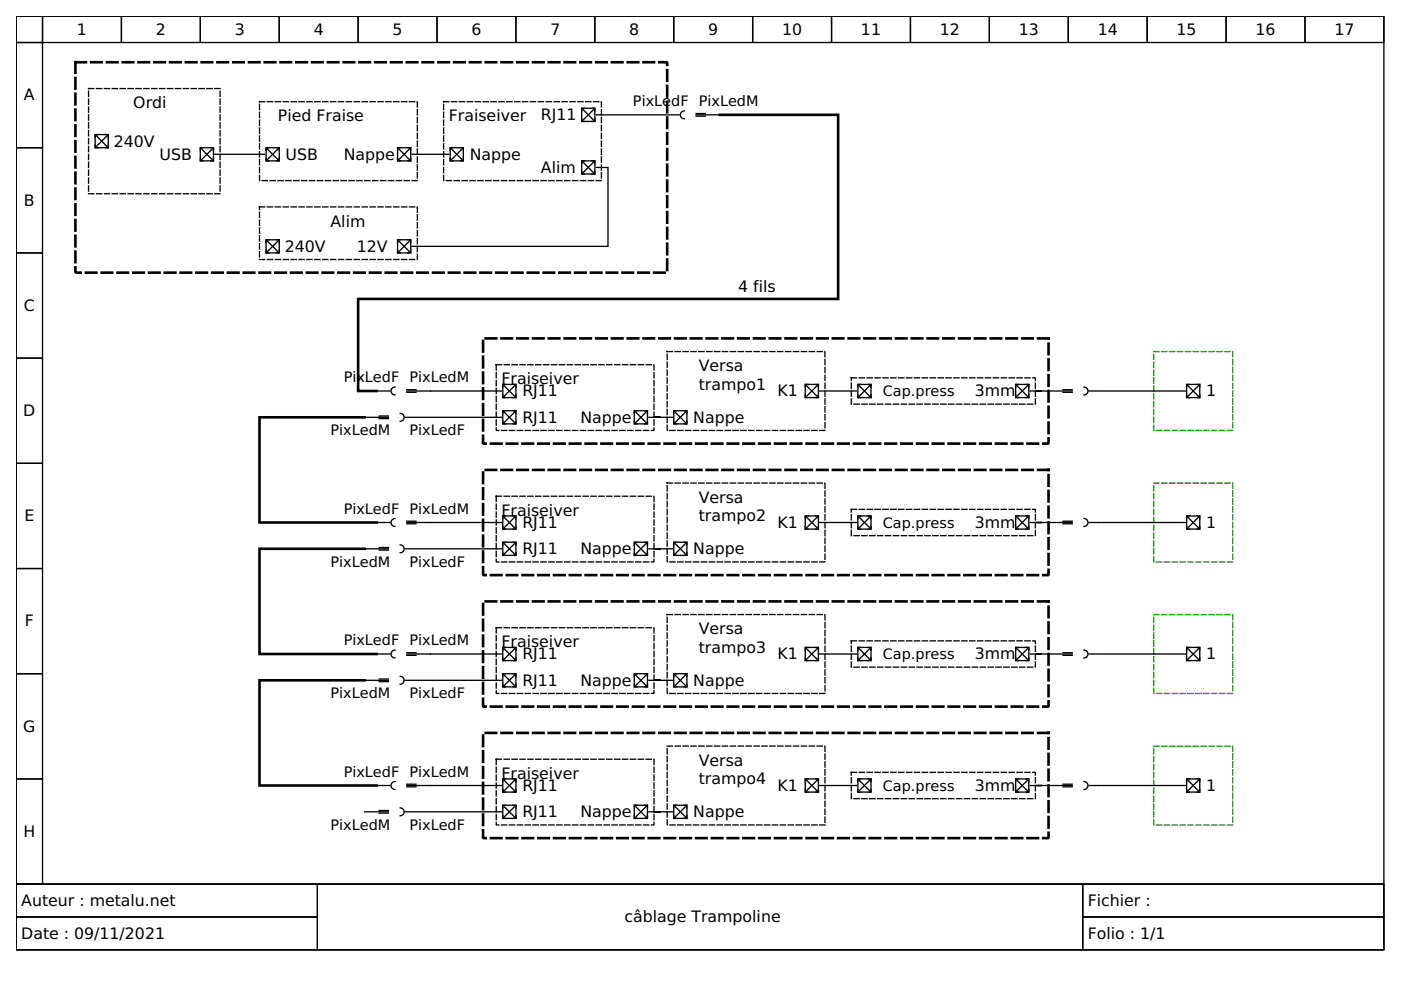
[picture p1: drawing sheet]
<svg xmlns="http://www.w3.org/2000/svg" width="297mm" height="210mm" viewBox="0 0 297 210" stroke-linecap="round" stroke-linejoin="round" font-family="sans-serif">
<g fill="none" stroke="#000" stroke-width=".28">
<path d="M3.4 3.4h290v184.1h-290zM3.4 3.4h5.6v5.6h-5.6zM3.4 9h5.6v22.3h-5.6zM9 3.4h16.7v5.6h-16.7zM25.7 3.4h16.8v5.6h-16.8zM42.5 3.4h16.7v5.6h-16.7zM59.2 3.4h16.7v5.6h-16.7zM75.9 3.4h16.8v5.6h-16.8zM92.7 3.4h16.7v5.6h-16.7zM109.4 3.4h16.7v5.6h-16.7zM126.1 3.4h16.7v5.6h-16.7zM142.8 3.4h16.8v5.6h-16.8z"/>
<path d="M159.6 3.4h16.7v5.6h-16.7zM176.3 3.4h16.7v5.6h-16.7zM193 3.4h16.8v5.6h-16.8zM209.8 3.4h16.7v5.6h-16.7zM226.5 3.4h16.7v5.6h-16.7zM243.2 3.4h16.8v5.6h-16.8zM260 3.4h16.7v5.6h-16.7zM276.7 3.4h16.7v5.6h-16.7zM3.4 31.3h5.6v22.3h-5.6zM20.2 28.5h2.8v2.8h-2.8zM20.2 30.7v.6h.6M20.3 28.6l2.6 2.6"/>
<path d="M20.8 28.5h-.6v.6M22.4 28.5h.6v.6M22.9 28.6l-2.6 2.6M23 30.7v.6h-.6M42.5 31.3h2.8v2.8h-2.8zM42.5 33.5v.6h.6M42.6 31.4l2.6 2.6M43.1 31.3h-.6v.6M44.7 31.3h.6v.6M45.2 31.4l-2.6 2.6M45.3 33.5v.6h-.6M45.5 32.7h10.6"/>
<path d="M56.4 31.3h2.8v2.8h-2.8zM56.4 33.5v.6h.6M56.5 31.4l2.6 2.6M57 31.3h-.6v.6M58.6 31.3h.6v.6M59.1 31.4l-2.6 2.6M59.2 33.5v.6h-.6M84.3 31.3h2.8v2.8h-2.8zM84.3 33.5v.6h.6M84.4 31.4l2.6 2.6M84.9 31.3h-.6v.6M86.5 31.3h.6v.6"/>
<path d="M87 31.4l-2.6 2.6M87.1 33.5v.6h-.6M87.4 32.7h7.8M95.4 31.3h2.8v2.8h-2.8zM95.4 33.5v.6h.6M95.5 31.4l2.6 2.6M96 31.3h-.6v.6M97.6 31.3h.6v.6M98.1 31.4l-2.6 2.6M98.2 33.5v.6h-.6M123.3 34.1h2.8v2.8h-2.8zM123.3 23h2.8v2.7h-2.8z"/>
<path d="M123.3 36.3v.6h.6M123.3 25.2v.5h.6M123.4 34.2l2.6 2.6M123.4 23.1l2.6 2.5M123.9 34.1h-.6v.6M123.9 23h-.6v.5M125.5 34.1h.6v.6M125.5 23h.6v.5M126 34.2l-2.6 2.6M126 23.1l-2.6 2.5M126.1 36.3v.6h-.6M126.1 25.2v.5h-.6"/>
<path d="M126.4 35.5h2.5v16.7h-41.5M126.4 24.4h14.8M141.5 24.4h2.5M144.2 24.4a.84 .84 0 0 0 .9 .8M145.1 23.5a.84 .84 0 0 0-.9 .7M147.6 24.6h1.9M147.6 24.1h1.9M147.6 24.4h5M3.4 53.6h5.6v22.3h-5.6zM56.4 50.8h2.8v2.8h-2.8zM56.4 53v.6h.6M56.5 50.9l2.6 2.6"/>
<path d="M57 50.8h-.6v.6M58.6 50.8h.6v.6M59.1 50.9l-2.6 2.6M59.2 53v.6h-.6M84.3 50.8h2.8v2.8h-2.8zM84.3 53v.6h.6M84.4 50.9l2.6 2.6M84.9 50.8h-.6v.6M86.5 50.8h.6v.6M87 50.9l-2.6 2.6M87.1 53v.6h-.6M3.4 75.9h5.6v22.3h-5.6z"/>
<path d="M3.4 98.2h5.6v22.3h-5.6zM77.3 88.5h5M80.1 82.9h2.5M80.4 88.2h1.9M80.4 88.8h1.9M82.9 83a.84 .84 0 0 0 .8 .7M83.8 82.1h-.1a.84 .84 0 0 0-.8 .7M84.9 87.6a.84 .84 0 0 1 .8 .8M85.7 88.6a.84 .84 0 0 1-.9 .7M86 88.5h2.5M86.2 82.6h2M86.2 83.2h2"/>
<path d="M88.8 88.5h17.5M106.3 82.9h-20.1M106.6 81.5h2.8v2.8h-2.8zM106.6 87.1h2.8v2.8h-2.8zM106.6 83.7v.6h.6M106.6 89.3v.6h.6M106.7 81.6l2.6 2.6M106.7 87.2l2.6 2.6M107.2 81.5h-.6v.6M107.2 87.1h-.6v.6M108.8 81.5h.6v.6M108.8 87.1h.6v.6"/>
<path d="M109.3 81.6l-2.6 2.6M109.3 87.2l-2.6 2.6M109.4 83.7v.6h-.6M109.4 89.3v.6h-.6M134.5 87.1h2.8v2.8h-2.8zM134.5 89.3v.6h.6M134.6 87.2l2.6 2.6M135.1 87.1h-.6v.6M136.7 87.1h.6v.6M137.2 87.2l-2.6 2.6M137.3 89.3v.6h-.6M137.6 88.5h5"/>
<path d="M142.8 87.1h2.8v2.8h-2.8zM142.8 89.3v.6h.6M142.9 87.2l2.6 2.6M143.4 87.1h-.6v.6M145 87.1h.6v.6M145.5 87.2l-2.6 2.6M145.6 89.3v.6h-.6M170.7 81.5h2.8v2.8h-2.8zM170.7 83.7v.6h.6M170.8 81.6l2.6 2.6M171.3 81.5h-.6v.6M172.9 81.5h.6v.6"/>
<path d="M173.4 81.6l-2.6 2.6M173.5 83.7v.6h-.6M173.8 82.9h7.8M181.9 81.5h2.8v2.8h-2.8zM181.9 83.7v.6h.6M182 81.6l2.6 2.6M182.5 81.5h-.6v.6M184.1 81.5h.6v.6M184.6 81.6l-2.6 2.6M184.7 83.7v.6h-.6M215.3 81.5h2.8v2.8h-2.8zM215.3 83.7v.6h.6"/>
<path d="M215.4 81.6l2.6 2.6M215.9 81.5h-.6v.6M217.5 81.5h.6v.6M218 81.6l-2.6 2.6M218.1 83.7v.6h-.6M218.4 82.9h8.9M225.4 82.6h1.9M225.4 83.2h1.9M229.8 82.1a.84 .84 0 0 1 .9 .7M230.7 83a.84 .84 0 0 1-.9 .7M231 82.9h2.5M233.7 82.9h17.6"/>
<path d="M251.6 81.5h2.8v2.8h-2.8zM251.6 83.7v.6h.6M251.7 81.6l2.6 2.6M252.2 81.5h-.6v.6M253.8 81.5h.6v.6M254.3 81.6l-2.6 2.6M254.4 83.7v.6h-.6M77.3 116.4h5M80.1 110.8h2.5M80.4 116.1h1.9M80.4 116.6h1.9M82.9 110.9a.84 .84 0 0 0 .8 .7"/>
<path d="M83.8 109.9h-.1a.84 .84 0 0 0-.8 .8M84.9 115.5a.84 .84 0 0 1 .8 .8M85.7 116.5a.84 .84 0 0 1-.9 .7M86 116.4h2.5M86.2 110.8h20.1M86.2 110.5h2M86.2 111.1h2M88.8 116.4h17.5M106.6 109.4h2.8v2.8h-2.8zM106.6 115h2.8v2.8h-2.8zM106.6 111.6v.6h.6M106.6 117.2v.6h.6"/>
<path d="M106.7 109.5l2.6 2.6M106.7 115.1l2.6 2.6M107.2 109.4h-.6v.6M107.2 115h-.6v.6M108.8 109.4h.6v.6M108.8 115h.6v.6M109.3 115.1l-2.6 2.6M109.3 109.5l-2.6 2.6M109.4 111.6v.6h-.6M109.4 117.2v.6h-.6M134.5 115h2.8v2.8h-2.8zM134.5 117.2v.6h.6"/>
<path d="M134.6 115.1l2.6 2.6M135.1 115h-.6v.6M136.7 115h.6v.6M137.2 115.1l-2.6 2.6M137.3 117.2v.6h-.6M137.6 116.4h5M142.8 115h2.8v2.8h-2.8zM142.8 117.2v.6h.6M142.9 115.1l2.6 2.6M143.4 115h-.6v.6M145 115h.6v.6M145.5 115.1l-2.6 2.6"/>
<path d="M145.6 117.2v.6h-.6M170.7 109.4h2.8v2.8h-2.8zM170.7 111.6v.6h.6M170.8 109.5l2.6 2.6M171.3 109.4h-.6v.6M172.9 109.4h.6v.6M173.4 109.5l-2.6 2.6M173.5 111.6v.6h-.6M173.8 110.8h7.8M181.9 109.4h2.8v2.8h-2.8zM181.9 111.6v.6h.6M182 109.5l2.6 2.6"/>
<path d="M182.5 109.4h-.6v.6M184.1 109.4h.6v.6M184.6 109.5l-2.6 2.6M184.7 111.6v.6h-.6M215.3 109.4h2.8v2.8h-2.8zM215.3 111.6v.6h.6M215.4 109.5l2.6 2.6M215.9 109.4h-.6v.6M217.5 109.4h.6v.6M218 109.5l-2.6 2.6M218.1 111.6v.6h-.6M225.4 110.5h1.9"/>
<path d="M225.4 111.1h1.9M227.3 110.8h-8.9M229.8 109.9a.84 .84 0 0 1 .9 .8M230.7 110.9a.84 .84 0 0 1-.9 .7M231 110.8h2.5M233.7 110.8h17.6M251.6 109.4h2.8v2.8h-2.8zM251.6 111.6v.6h.6M251.7 109.5l2.6 2.6M252.2 109.4h-.6v.6M253.8 109.4h.6v.6M254.3 109.5l-2.6 2.6"/>
<path d="M254.4 111.6v.6h-.6M3.4 120.5h5.6v22.3h-5.6zM80.1 138.7h2.5M82.9 138.8a.84 .84 0 0 0 .8 .7M83.8 137.8h-.1a.84 .84 0 0 0-.8 .8M86.2 138.7h20.1M86.2 138.4h2M86.2 138.9h2M106.6 137.3h2.8v2.8h-2.8zM106.6 139.5v.6h.6M106.7 137.4l2.6 2.6M107.2 137.3h-.6v.6"/>
<path d="M108.8 137.3h.6v.6M109.3 137.4l-2.6 2.6M109.4 139.5v.6h-.6M170.7 137.3h2.8v2.8h-2.8zM170.7 139.5v.6h.6M170.8 137.4l2.6 2.6M171.3 137.3h-.6v.6M172.9 137.3h.6v.6M173.4 137.4l-2.6 2.6M173.5 139.5v.6h-.6M173.8 138.7h7.8M181.9 137.3h2.8v2.8h-2.8z"/>
<path d="M181.9 139.5v.6h.6M182 137.4l2.6 2.6M182.5 137.3h-.6v.6M184.1 137.3h.6v.6M184.6 137.4l-2.6 2.6M184.7 139.5v.6h-.6M215.3 137.3h2.8v2.8h-2.8zM215.3 139.5v.6h.6M215.4 137.4l2.6 2.6M215.9 137.3h-.6v.6M217.5 137.3h.6v.6M218 137.4l-2.6 2.6"/>
<path d="M218.1 139.5v.6h-.6M218.4 138.7h8.9M225.4 138.4h1.9M225.4 138.9h1.9M229.8 137.8a.84 .84 0 0 1 .9 .8M230.7 138.8a.84 .84 0 0 1-.9 .7M231 138.7h2.5M233.7 138.7h17.6M251.6 137.3h2.8v2.8h-2.8zM251.6 139.5v.6h.6M251.7 137.4l2.6 2.6M252.2 137.3h-.6v.6"/>
<path d="M253.8 137.3h.6v.6M254.3 137.4l-2.6 2.6M254.4 139.5v.6h-.6M3.4 142.8h5.6v22.4h-5.6zM77.3 144.2h5M80.4 144h1.9M80.4 144.5h1.9M84.9 143.4a.84 .84 0 0 1 .8 .8M85.7 144.3a.84 .84 0 0 1-.9 .8M86 144.2h2.5M88.8 144.2h17.5M106.6 142.8h2.8v2.8h-2.8z"/>
<path d="M106.6 145v.6h.6M106.7 142.9l2.6 2.6M107.2 142.8h-.6v.6M108.8 142.8h.6v.6M109.3 142.9l-2.6 2.6M109.4 145v.6h-.6M134.5 142.8h2.8v2.8h-2.8zM134.5 145v.6h.6M134.6 142.9l2.6 2.6M135.1 142.8h-.6v.6M136.7 142.8h.6v.6M137.2 142.9l-2.6 2.6"/>
<path d="M137.3 145v.6h-.6M137.6 144.2h5M142.8 142.8h2.8v2.8h-2.8zM142.8 145v.6h.6M142.9 142.9l2.6 2.6M143.4 142.8h-.6v.6M145 142.8h.6v.6M145.5 142.9l-2.6 2.6M145.6 145v.6h-.6M3.4 165.2h5.6v22.3h-5.6zM77.3 172.1h5M80.1 166.5h2.5"/>
<path d="M80.4 171.8h1.9M80.4 172.4h1.9M82.9 166.6a.84 .84 0 0 0 .8 .8M83.8 165.7h-.1a.84 .84 0 0 0-.8 .7M84.9 171.3a.84 .84 0 0 1 .8 .7M85.7 172.2a.84 .84 0 0 1-.9 .8M86 172.1h2.5M86.2 166.5h20.1M86.2 166.3h2M86.2 166.8h2M88.8 172.1h17.5M106.6 165.2h2.8v2.7h-2.8z"/>
<path d="M106.6 170.7h2.8v2.8h-2.8zM106.6 167.3v.6h.6M106.6 172.9v.6h.6M106.7 165.3l2.6 2.5M106.7 170.8l2.6 2.6M107.2 165.2h-.6v.5M107.2 170.7h-.6v.6M108.8 165.2h.6v.5M108.8 170.7h.6v.6M109.3 170.8l-2.6 2.6M109.3 165.3l-2.6 2.5M109.4 167.3v.6h-.6"/>
<path d="M109.4 172.9v.6h-.6M134.5 170.7h2.8v2.8h-2.8zM134.5 172.9v.6h.6M134.6 170.8l2.6 2.6M135.1 170.7h-.6v.6M136.7 170.7h.6v.6M137.2 170.8l-2.6 2.6M137.3 172.9v.6h-.6M137.6 172.1h5M142.8 170.7h2.8v2.8h-2.8zM142.8 172.9v.6h.6M142.9 170.8l2.6 2.6"/>
<path d="M143.4 170.7h-.6v.6M145 170.7h.6v.6M145.5 170.8l-2.6 2.6M145.6 172.9v.6h-.6M170.7 165.2h2.8v2.7h-2.8zM170.7 167.3v.6h.6M170.8 165.3l2.6 2.5M171.3 165.2h-.6v.5M172.9 165.2h.6v.5M173.4 165.3l-2.6 2.5M173.5 167.3v.6h-.6M173.8 166.5h7.8"/>
<path d="M181.9 165.2h2.8v2.7h-2.8zM181.9 167.3v.6h.6M182 165.3l2.6 2.5M182.5 165.2h-.6v.5M184.1 165.2h.6v.5M184.6 165.3l-2.6 2.5M184.7 167.3v.6h-.6M215.3 165.2h2.8v2.7h-2.8zM215.3 167.3v.6h.6M215.4 165.3l2.6 2.5M215.9 165.2h-.6v.5M217.5 165.2h.6v.5"/>
<path d="M218 165.3l-2.6 2.5M218.1 167.3v.6h-.6M225.4 166.3h1.9M225.4 166.8h1.9M227.3 166.5h-8.9M229.8 165.7a.84 .84 0 0 1 .9 .8M230.7 166.6a.84 .84 0 0 1-.9 .8M231 166.5h2.5M233.7 166.5h17.6M251.6 165.2h2.8v2.7h-2.8zM251.6 167.3v.6h.6M251.7 165.3l2.6 2.5"/>
<path d="M252.2 165.2h-.6v.5M253.8 165.2h.6v.5M254.3 165.3l-2.6 2.5M254.4 167.3v.6h-.6M3.4 187.5h290v13.9h-290z"/>
</g>
<path d="M3.4 187.5h63.9v6.9h-63.9zM3.4 194.4h63.9v7h-63.9zM67.3 187.5h162.3v13.9h-162.3zM229.6 187.5h63.8v6.9h-63.8zM229.6 194.4h63.8v7h-63.8z" fill="none" stroke="#000" stroke-width=".21"/>
<g fill="none" stroke="#000" stroke-width=".28" stroke-dasharray="1.1 .6">
<path d="M18.8 18.8h27.9v22.3h-27.9zM55 21.6h33.5v16.7h-33.5zM94.1 21.6h33.4v16.7h-33.4zM55 43.9h33.5v11.1h-33.5zM105.2 77.3h33.5v14h-33.5zM141.5 74.5h33.4v16.8h-33.4zM180.5 80.1h39v5.6h-39zM105.2 105.2h33.5v13.9h-33.5zM141.5 102.4h33.4v16.7h-33.4zM180.5 108h39v5.6h-39zM105.2 133.1h33.5v13.9h-33.5zM141.5 130.3h33.4v16.7h-33.4z"/>
<path d="M180.5 135.9h39v5.6h-39zM141.5 158.2h33.4v16.7h-33.4zM105.2 161h33.5v13.9h-33.5zM180.5 163.8h39v5.5h-39z"/>
</g>
<path d="M16 13.2h125.5v44.6h-125.5zM102.4 71.7h119.9v22.4h-119.9zM102.4 99.6h119.9v22.3h-119.9zM102.4 127.5h119.9v22.3h-119.9zM102.4 155.4h119.9v22.3h-119.9z" fill="none" stroke="#000" stroke-width=".56" stroke-dasharray="2.2 1.1"/>
<path d="M244.6 74.5h16.7v16.8h-16.7zM244.6 102.4h16.7v16.7h-16.7zM244.6 130.3h16.7v16.7h-16.7zM244.6 158.2h16.7v16.7h-16.7z" fill="none" stroke="#0a0" stroke-width=".28" stroke-dasharray="1.1 .6"/>
<path d="M152.6 24.4h25.1v39h-101.8v19.5h3.9M77.3 88.5h-22.3v22.3h24.8M77.3 116.4h-22.3v22.3h24.8M77.3 144.2h-22.3v22.3h24.8" fill="none" stroke="#000" stroke-width=".56"/>
<g font-size="3.3">
<text x="16.3" y="7.3">1</text>
<text x="33" y="7.3">2</text>
<text x="49.8" y="7.3">3</text>
<text x="66.5" y="7.3">4</text>
<text x="83.2" y="7.3">5</text>
<text x="100" y="7.3">6</text>
<text x="116.7" y="7.3">7</text>
<text x="133.4" y="7.3">8</text>
<text x="150.1" y="7.3">9</text>
<text x="165.8" y="7.3">10</text>
<text x="182.5" y="7.3">11</text>
<text x="199.3" y="7.3">12</text>
<text x="216" y="7.3">13</text>
<text x="232.7" y="7.3">14</text>
<text x="249.5" y="7.3">15</text>
<text x="266.2" y="7.3">16</text>
<text x="282.9" y="7.3">17</text>
<text x="5.1" y="21.3">A</text>
<text x="28.3" y="23">Ordi</text>
<text x="58.9" y="25.7">Pied Fraise</text>
<text x="95.2" y="25.7">Fraiseiver</text>
<text x="114.7" y="25.5">RJ11</text>
<text x="24.1" y="31.2">240V</text>
<text x="33.8" y="33.8">USB</text>
<text x="60.6" y="33.8">USB</text>
<text x="72.9" y="33.8">Nappe</text>
<text x="99.6" y="33.8">Nappe</text>
<text x="114.7" y="36.6">Alim</text>
<text x="5.1" y="43.6">B</text>
<text x="60.4" y="53.5">240V</text>
<text x="70.1" y="48.1">Alim</text>
<text x="75.7" y="53.3">12V</text>
<text x="5.1" y="65.9">C</text>
<text x="156.5" y="62">4 fils</text>
<text x="106.3" y="81.5">Fr</text>
<text x="109.6" y="81.5">aiseiver</text>
<text x="148.1" y="78.7">Versa</text>
<text x="148.1" y="82.6">trampo1</text>
<text x="4.9" y="88.2">D</text>
<text x="110.8" y="84">RJ11</text>
<text x="110.8" y="89.6">RJ11</text>
<text x="123.1" y="89.6">Nappe</text>
<text x="147" y="89.6">Nappe</text>
<text x="164.9" y="84">K1</text>
<text x="206.7" y="84">3mm</text>
<text x="255.7" y="84">1</text>
<text x="148.1" y="106.6">Versa</text>
<text x="5.2" y="110.5">E</text>
<text x="106.3" y="109.4">Fr</text>
<text x="109.6" y="109.4">aiseiver</text>
<text x="110.8" y="111.9">RJ11</text>
<text x="148.1" y="110.5">trampo2</text>
<text x="164.9" y="111.9">K1</text>
<text x="206.7" y="111.9">3mm</text>
<text x="255.7" y="111.9">1</text>
<text x="110.8" y="117.5">RJ11</text>
<text x="123.1" y="117.5">Nappe</text>
<text x="147" y="117.5">Nappe</text>
<text x="5.3" y="132.8">F</text>
<text x="106.3" y="137.3">Fr</text>
<text x="109.6" y="137.3">aiseiver</text>
<text x="148.1" y="134.5">Versa</text>
<text x="110.8" y="139.8">RJ11</text>
<text x="148.1" y="138.4">trampo3</text>
<text x="164.9" y="139.8">K1</text>
<text x="206.7" y="139.8">3mm</text>
<text x="255.7" y="139.8">1</text>
<text x="110.8" y="145.4">RJ11</text>
<text x="123.1" y="145.4">Nappe</text>
<text x="147" y="145.4">Nappe</text>
<text x="4.9" y="155.1">G</text>
<text x="106.3" y="165.2">Fr</text>
<text x="109.6" y="165.2">aiseiver</text>
<text x="110.8" y="167.7">RJ11</text>
<text x="148.1" y="162.4">Versa</text>
<text x="148.1" y="166.3">trampo4</text>
<text x="164.9" y="167.7">K1</text>
<text x="206.7" y="167.7">3mm</text>
<text x="255.7" y="167.7">1</text>
<text x="110.8" y="173.2">RJ11</text>
<text x="123.1" y="173.2">Nappe</text>
<text x="147" y="173.2">Nappe</text>
<text x="5" y="177.4">H</text>
<text x="4.5" y="192.1">Auteur : metalu.net</text>
<text x="132.4" y="195.5">câblage Trampoline</text>
<text x="230.6" y="192.1">Fichier :</text>
<text x="4.5" y="199">Date : 09/11/2021</text>
<text x="230.6" y="199">Folio : 1/1</text>
</g>
<g font-size="3.1">
<text x="134.2" y="22.5">PixLe</text>
<text x="142.3" y="22.5">dF PixLedM</text>
<text x="72.9" y="81.1">PixLedF PixLedM</text>
<text x="187.2" y="84">Cap.press</text>
<text x="70.1" y="92.2">PixLedM</text>
<text x="86.8" y="92.2">PixLedF</text>
<text x="72.9" y="109">PixLedF PixLedM</text>
<text x="187.2" y="111.9">Cap.press</text>
<text x="70.1" y="120.1">PixLedM</text>
<text x="86.8" y="120.1">PixLedF</text>
<text x="72.9" y="136.9">PixLedF PixLedM</text>
<text x="187.2" y="139.8">Cap.press</text>
<text x="70.1" y="148">PixLedM</text>
<text x="86.8" y="148">PixLedF</text>
<text x="72.9" y="164.7">PixLedF PixLedM</text>
<text x="187.2" y="167.7">Cap.press</text>
<text x="70.1" y="175.9">PixLedM</text>
<text x="86.8" y="175.9">PixLedF</text>
</g>
</svg>
